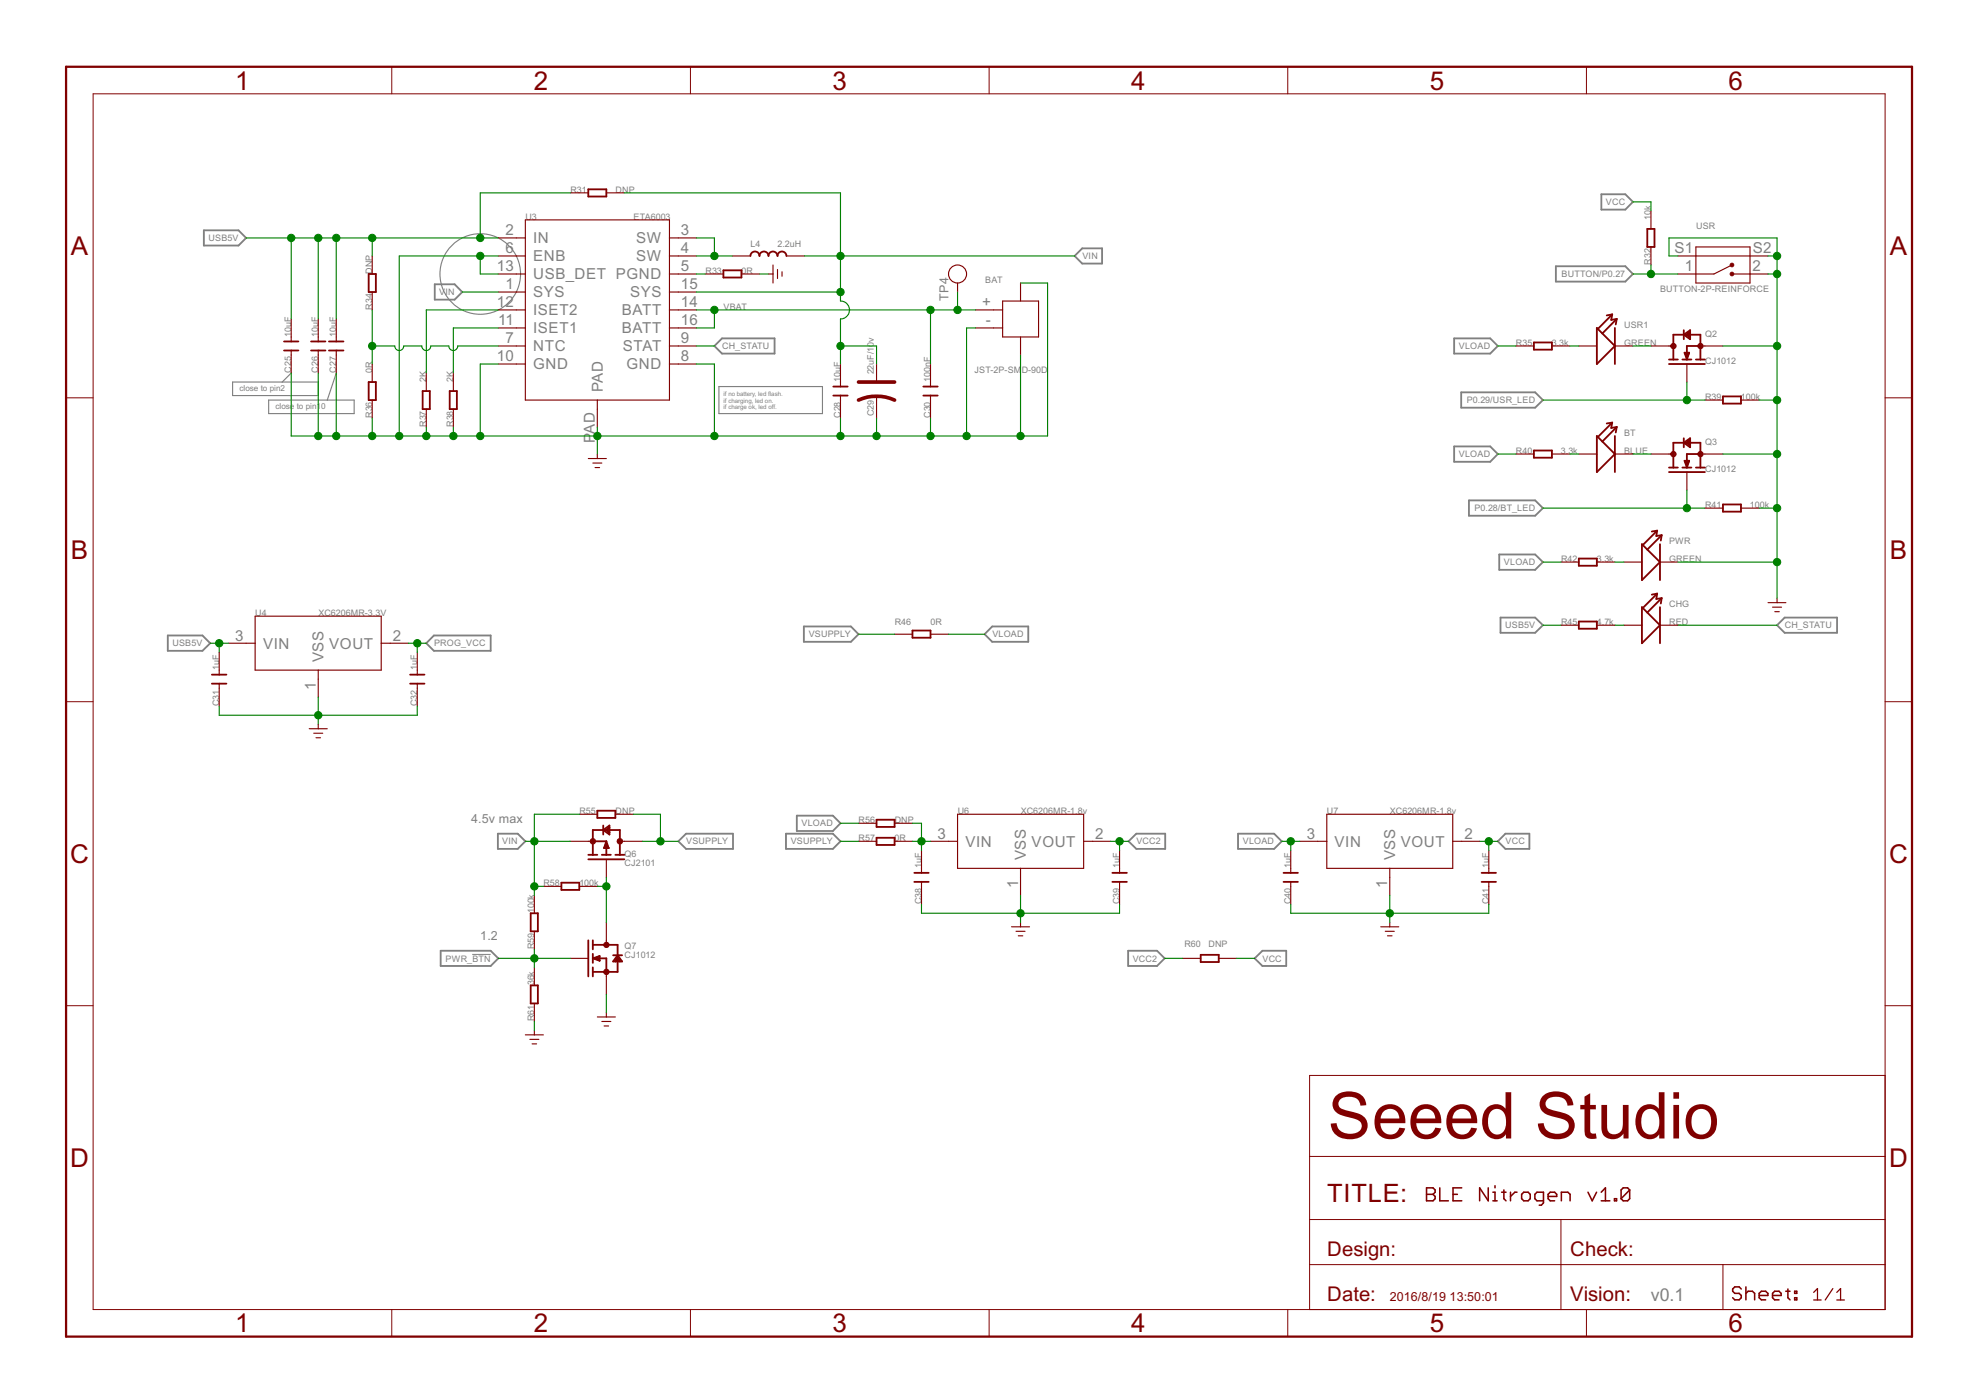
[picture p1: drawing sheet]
<svg xmlns="http://www.w3.org/2000/svg" width="297mm" height="210mm" viewBox="0 0 297 210" stroke-linecap="round" stroke-linejoin="round" font-family="sans-serif">
<g fill="none" stroke="#7f7f7f" stroke-width=".17">
<path d="M34.9 57.4h12.9v2h-12.9zM43.8 56l-1.4 1.4M50.5 56l-1.3 4.1M108 58.1h15.6v4h-15.6zM40.4 60.1h12.8v2h-12.8z"/>
<circle cx="72.2" cy="41.2" r="6.1"/>
</g>
<g fill="none" stroke="#808080" stroke-width=".28">
<path d="M30.6 34.6h5.2l1.2 1.2-1.2 1.1h-5.2zM161.5 38.5l1.1-1.2h3v2.3h-3zM240.6 29.2h3.6l1.1 1.1-1.1 1.2h-3.6zM65.3 42.7h3l1.1 1.2-1.1 1.1h-3zM108.5 50.8h7.9v2.3h-7.9l-1.2-1.1zM218.5 50.8h5.4l1.1 1.2-1.1 1.1h-5.4zM219.5 58.9h11.2l1.1 1.2-1.1 1.2h-11.2zM233.8 40h10.4l1.1 1.2-1.1 1.1h-10.4zM218.5 67.1h5.4l1.1 1.1-1.1 1.2h-5.4zM220.7 75.2h10l1.1 1.1-1.1 1.2h-10zM25.2 95.5h5.2l1.2 1.1-1.2 1.2h-5.2zM65.2 95.5h8.5v2.3h-8.5l-1.1-1.2z"/>
<path d="M120.8 94.1h7l1.2 1.2-1.2 1.1h-7zM149.1 94.1h5.4v2.3h-5.4l-1.2-1.1zM225.3 83.3h5.4l1.1 1.2-1.1 1.1h-5.4zM225.4 92.8h5.3l1.1 1.1-1.1 1.2h-5.3zM268.1 92.8h7.9v2.3h-7.9l-1.1-1.2zM74.8 125.3h3l1.1 1.1-1.1 1.2h-3zM101.9 126.4l1.2-1.1h7v2.3h-7zM118.1 125.3h7l1.2 1.1-1.2 1.2h-7zM119.7 122.6h5.4l1.2 1.1-1.2 1.2h-5.4zM169.6 126.4l1.1-1.1h4.4v2.3h-4.4zM186 125.3h5.4l1.2 1.1-1.2 1.2h-5.4zM225 126.4l1.2-1.1h3.6v2.3h-3.6z"/>
<path d="M66.2 142.9h7.5l1.2 1.1-1.2 1.1h-7.5zM169.5 142.9h4.3l1.2 1.1-1.2 1.1h-4.3zM188.5 144l1.2-1.1h3.6v2.2h-3.6z"/>
</g>
<path d="M71 143.4h2.7" fill="none" stroke="#808080" stroke-width=".15"/>
<g fill="none" stroke="#800000" stroke-width=".15">
<path d="M14 14.1h269.2v182.7h-269.2zM58.9 10v4.1M103.7 10v4.1M148.6 10v4.1M193.5 10v4.1M238.4 10v4.1M9.9 59.8h4.1M283.2 59.8h4.1M9.9 105.4h4.1M283.2 105.4h4.1M9.9 151.1h4.1M283.2 151.1h4.1"/>
<path d="M196.8 173.8h86.4M283.2 161.6h-86.4v35.2M58.9 196.8v4M103.7 196.8v4M148.6 196.8v4M193.5 196.8v4M196.8 190h86.4M196.8 183.2h86.4M234.5 183.2v13.6M238.4 196.8v4M258.9 190v6.8"/>
</g>
<g fill="none" stroke="#800000" stroke-width=".23">
<path d="M214.3 178.5h1l.3 .3v.3l-.3 .4 .3 .3v.3l-.3 .3h-1zM214.3 179.5h1M216.3 178.5v1.9h1.3M218.3 179.5h.7M219.6 178.5h-1.3v1.9h1.3M223.6 178.5v1.9l-1.3-1.9v1.9M224.3 179.1h.3v1.3M224.6 178.2v.3M225.6 179.1h.7M226 178.8v1.3l.3 .3M226.9 179.1v1.3M227.9 179.1h-.3l-.7 .7"/>
<path d="M228.6 179.5l.3-.4h.7l.3 .4v.6l-.3 .3h-.7l-.3-.3zM232.6 179.8h1.3v-.3l-.3-.4h-.7l-.3 .4v.6l.3 .3h.7M238.6 179.1l.6 1.3 .7-1.3M240.6 179.1l.6-.6v1.9M244.9 178.8l-.4-.3h-.6l-.3 .3v1.3M244.9 178.8v1.3l-.4 .3h-.6l-.3-.3M244.9 178.8l-1.3 1.3M224.3 180.4h.6M231.9 180.4h-1l-.3-.3v-.6l.3-.4h1v1.6l-.3 .4h-.3M234.6 180.4v-1.3h1l.3 .4v.9M240.6 180.4h1.3M242.6 180.1h.3v.3h-.3z"/>
<path d="M261.6 193.7l-.3-.3h-.7l-.3 .3v.3l.3 .3h.7l.3 .3v.4l-.3 .3h-.7l-.3-.3M262.3 193.4v1.9M262.3 194.3l.4-.3h.6l.3 .3v1M264.3 194.6h1.3v-.3l-.3-.3h-.7l-.3 .3v.7l.3 .3h.7M266.3 194.6h1.3v-.3l-.3-.3h-.7l-.3 .3v.7l.3 .3h.7M268.3 194h.6M268.6 193.7v1.3l.3 .3M269.6 194h.4v.3h-.4zM269.6 195h.4v.3h-.4z"/>
</g>
<path d="M9.9 10h277.4v190.8h-277.4z" fill="none" stroke="#800000" stroke-width=".34"/>
<path d="M272.5 194.2l.6-.6v1.7M272.5 195.3h1.1M275.4 193.6l-1.2 1.7M276 195.3h1.1M276 194.2l.5-.6v1.7" fill="none" stroke="#800000" stroke-width=".19"/>
<g fill="none" stroke="#800000" stroke-width=".28">
<path d="M88.4 28.4h2.7v1.1h-2.7zM112.8 38.5a.68 .68 0 0 1 .6-.7 .68 .68 0 0 1 .7 .7 .68 .68 0 0 1 .7-.7 .68 .68 0 0 1 .7 .7 .68 .68 0 0 1 .6-.7 .68 .68 0 0 1 .7 .7 .67 .67 0 0 1 .7-.7 .67 .67 0 0 1 .7 .7M247.5 34.4h1.1v2.7h-1.1zM42.7 52.7h2.1M42.7 51.3h2.1M46.7 52.7h2.2M46.7 51.3h2.2M49.4 52.7h2.2M49.4 51.3h2.2M55.4 41.2h1.1v2.7h-1.1zM55.4 57.4h1.1v2.7h-1.1zM63.5 58.8h1.1v2.7h-1.1z"/>
<path d="M67.6 58.8h1v2.7h-1zM108.7 40.6h2.7v1.1h-2.7zM125.2 59.4h2.2M125.2 58.1h2.2M138.7 59.4h2.2M138.7 58.1h2.2M230.5 51.5h2.7v1h-2.7zM239.9 49.3l2.7 2.7-2.7 2.7zM242.2 47.2l-2.1 2.2M242.2 47.2l-.8 .2M242.2 47.2l-.1 .9 .8-.2M242.6 49.3v5.4"/>
<path d="M242.9 47.9l-2.2 2.2M242.9 47.9l-.1 .8M250.8 54h1.3M250.8 54.7h5.4M251.4 54v-3.7h4.1v3.7M252.8 54h1.3M253 50.3l.9-.7v1.4zM253 49.6v1.4M253.1 53l.3 1 .4-1M253.1 53h.7M253.1 53l.3 .7M253.4 50.3l.5 .3"/>
<path d="M253.4 50.3l.4 .3M253.8 50l-.4 .3M253.8 53l-.4 .7M253.8 53l-.5 .5M253.9 50l-.5 .3M254.8 54h1.4M255.5 52h-2.1v1.7M258.9 59.6h2.7v1h-2.7zM230.5 67.7h2.7v1.1h-2.7zM239.9 65.5l2.7 2.7-2.7 2.7zM242.2 63.5l-2.1 2.2M242.2 63.5l-.8 .1"/>
<path d="M242.2 63.5l-.1 .8 .8-.1M242.6 65.5v5.4M242.9 64.2l-2.2 2.1M242.9 64.2l-.1 .8M249 79.7l-2.2 2.2M249 79.7l-.8 .2M249 79.7l-.1 .8 .8-.1M250.8 70.3h1.3M250.8 70.9h5.4M251.4 70.3v-3.8h4.1v3.8M252.8 70.3h1.3M253 66.5l.9-.7v1.4z"/>
<path d="M253 65.8v1.4M253.1 69.2l.3 1.1 .4-1.1M253.1 69.2h.7M253.1 69.2l.3 .7M253.4 66.5l.5 .4M253.4 66.5l.4 .4M253.8 66.2l-.4 .3M253.8 69.2l-.4 .7M253.8 69.2l-.5 .5M253.9 66.2l-.5 .3M254.8 70.3h1.4M255.5 68.2h-2.1v1.7"/>
<path d="M258.9 75.8h2.7v1.1h-2.7zM137.1 94.7h2.7v1.1h-2.7zM237.2 83.9h2.7v1.1h-2.7zM237.2 93.4h2.7v1.1h-2.7zM246.7 81.8l2.7 2.7-2.7 2.7zM246.7 91.2l2.7 2.7-2.7 2.7zM249 89.2l-2.2 2.2M249 89.2l-.8 .1M249 89.2l-.1 .8 .8-.1M249.4 81.8v5.4M249.4 91.2v5.4M249.7 80.4l-2.2 2.2"/>
<path d="M249.7 80.4l-.2 .8M249.7 89.9l-2.2 2.1M249.7 89.9l-.2 .8M31.8 102.7h2.2M31.8 101.4h2.2M61.6 102.7h2.2M61.6 101.4h2.2M79.7 137.2h1.1v2.7h-1.1zM84.3 132.6h2.7v1.1h-2.7zM88.4 128.4h1.3M88.4 129.1h5.4M89.1 128.4v-3.7h4v3.7"/>
<path d="M89.1 126.4h2M89.7 121.8h2.8v1.1h-2.8zM90.4 128.4h1.4M90.6 124.7l1-.7v1.4zM90.6 124v1.4M90.8 127.4h.6M91 127l.4 .4M91.1 126.7v1.7M91.1 126.4l.3 1M91.1 126.4l-.3 1M91.1 126.7l-.3 .7M91.1 126.7l.3 .7"/>
<path d="M91.1 124.7l.5 .4M91.1 124.7l.3 .4M91.4 124.4l-.3 .3M91.6 124.4l-.5 .3M92.5 128.4h1.3M131.7 125.9h2.7v1.1h-2.7zM131.7 123.2h2.7v1h-2.7zM137.4 132.5h2.1M137.4 131.1h2.1M167.1 132.5h2.2M167.1 131.1h2.2M192.8 132.5h2.2"/>
<path d="M192.8 131.1h2.2M222.6 132.5h2.2M222.6 131.1h2.2M79.7 148.1h1.1v2.7h-1.1zM88.4 141.3v5.4M89.1 141.3v1.3M89.1 143.3v1.4M89.1 145.4v1.3M89.1 142h3.7v4h-3.7M89.4 144h1.7v2M89.4 144l.7 .3M89.6 143.9l.5 .4"/>
<path d="M90.1 143.7l-1 .3 1 .3M90.1 143.7v.6M90.1 143.7l-.7 .3M92.1 143.5h1.4M92.8 143.5l.7 1h-1.4zM92.8 144l.3 .5M92.8 144l-.3 .5M92.8 144l.3 .3M92.8 144l-.3 .3M180.4 143.5h2.7v1h-2.7z"/>
</g>
<g fill="none" stroke="#800000" stroke-width=".17">
<path d="M55.9 38.5v2.7M74.9 35.8h4M74.9 38.5h4M78.9 33h21.7v27.1h-21.7zM85.7 29h2.7M91.1 29h2.7M100.6 35.8h4M100.6 38.5h4M110 38.5h2.8M116.1 39.8v2.7M118.2 38.5h2.7M248.1 31.7v2.7"/>
<path d="M248.1 37.1v2.7M252.1 38.5h13.5M254.8 37.1h8.1v5.4h-8.1zM260.2 39.8l-2.7 1.4h-5.4M43.8 47.9v3.4M43.8 52.7v3.3M47.8 47.9v3.4M47.8 52.7v3.3M50.5 47.9v3.4M50.5 52.7v3.3M55.9 43.9v2.7M55.9 54.7v2.7"/>
<path d="M64.1 56v2.8M68.1 56v2.8M74.9 52h4M74.9 41.2h4M74.9 54.7h4M74.9 49.3h4M74.9 43.9h4M74.9 46.6h4M100.6 52h4M100.6 41.2h4M100.6 54.7h4M100.6 49.3h4"/>
<path d="M100.6 43.9h4M100.6 46.6h4M106 41.2h2.7M111.4 41.2h2.7M115.5 41.2h.6M116.8 40.5v1.3M117.5 40.8v.7M126.3 54.7v3.4M126.3 59.4v3.4M131.7 54.7v2.7M131.7 59.4v3.4M139.8 54.7v3.4"/>
<path d="M139.8 59.4v3.4M143.9 42.5v1.4M146.6 49.3h4M146.6 46.6h4M150.6 45.2h5.4v5.4h-5.4zM153.3 42.5v2.7M153.3 50.6v2.7M227.8 52h2.7M233.2 52h2.7M237.2 52h2.7M242.6 52h2.7M248.1 52h3.3"/>
<path d="M253.4 54.7v2.7M255.5 52h3.4M260.2 41.2h5.4M55.9 60.1v2.7M64.1 61.5v2.7M68.1 61.5v2.7M88.4 68.9h2.7M89.1 69.6h1.3M89.4 70.3h.7M89.7 60.1v4.1M89.7 68.2v.7M227.8 68.2h2.7"/>
<path d="M233.2 68.2h2.7M237.2 68.2h2.7M242.6 68.2h2.7M248.1 68.2h3.3M253.4 70.9v2.7M255.5 68.2h3.4M256.2 60.1h2.7M256.2 76.3h2.7M261.6 60.1h2.7M261.6 76.3h2.7M32.9 98v3.4M34.3 96.6h4"/>
<path d="M38.3 92.6h19v8.1h-19zM57.3 96.6h4M62.7 98v3.4M134.4 95.3h2.7M139.8 95.3h2.7M234.5 84.5h2.7M234.5 93.9h2.7M239.9 84.5h2.7M239.9 93.9h2.7M244 84.5h2.7M244 93.9h2.7M249.4 84.5h2.7"/>
<path d="M249.4 93.9h2.7M265.6 90.6h2.7M266.3 91.2h1.4M266.7 91.9h.6M267 89.9v.7M32.9 102.7v3.4M46.5 109.5h2.7M47.1 110.2h1.4M47.5 110.8h.7M47.8 100.7v4.1M47.8 108.8v.7M62.7 102.7v3.4"/>
<path d="M80.3 134.5v2.7M80.3 139.9v2.7M81.6 133.2h2.7M85.7 126.4h3.4M87 122.3h2.7M87 133.2h2.7M91.1 126.4v.3M91.1 129.1v2.7M91.1 138.6v3.4M92.5 122.3h2.7M93.1 126.4h3.4M129 126.4h2.7"/>
<path d="M129 123.7h2.7M134.4 126.4h2.7M134.4 123.7h2.7M138.5 127.8v3.3M138.5 132.5v3.4M139.8 126.4h4.1M143.9 122.3h18.9v8.2h-18.9zM152 139.3h2.7M152.7 139.9h1.3M153.3 130.5v4M153.3 138.6v.7M162.8 126.4h4.1"/>
<path d="M168.2 127.8v3.3M168.2 132.5v3.4M193.9 127.8v3.3M193.9 132.5v3.4M195.3 126.4h4M199.3 122.3h19v8.2h-19zM207.5 139.3h2.7M208.1 139.9h1.4M208.8 130.5v4M208.8 138.6v.7M218.3 126.4h4M223.7 127.8v3.3"/>
<path d="M223.7 132.5v3.4M78.9 155.5h2.7M79.6 156.2h1.4M79.9 156.8h.7M80.3 145.4v2.7M80.3 150.8v2.7M80.3 154.8v.7M85.7 144h2.7M89.7 152.8h2.8M90.4 153.5h1.4M90.8 154.2h.6M91.1 146v3.4"/>
<path d="M91.1 152.1v.7M153 140.6h.7M177.7 144h2.7M183.1 144h2.7M208.5 140.6h.6"/>
<circle cx="143.9" cy="41.2" r="1.35"/>
</g>
<g fill="#800000" stroke="#800000" stroke-width=".15">
<path d="M92.8 126.2a.4 .4 0 0 1 .6-.1 .4 .4 0 0 1-.1 .6 .4 .4 0 0 1-.6-.3h.3l.1-.1 .2 .2h-.2l-.1-.1h-.3z" fill-rule="evenodd"/>
<path d="M88.7 126.2a.4 .4 0 0 1 .7 0 .4 .4 0 0 1-.2 .6 .4 .4 0 0 1-.5-.4h.2l.2-.1 .1 .1-.1 .1-.4-.1z" fill-rule="evenodd"/>
<path d="M90.8 141.8a.4 .4 0 0 1 .6 0 .4 .4 0 0 1-.2 .6 .4 .4 0 0 1-.5-.4h.3l.1-.2 .1 .2-.1 .1-.1-.1h-.3z" fill-rule="evenodd"/>
<path d="M90.8 145.8a.4 .4 0 0 1 .6 0 .4 .4 0 0 1-.2 .6 .4 .4 0 0 1-.5-.4h.3v-.1l.2 .1v.2l-.5-.2z" fill-rule="evenodd"/>
<path d="M251.1 51.8a.41 .41 0 0 1 .7 0 .41 .41 0 0 1-.3 .6 .41 .41 0 0 1-.5-.4h.3l.1-.1 .2 .1-.2 .1-.1-.1h-.3z" fill-rule="evenodd"/>
<path d="M255.1 51.8a.4 .4 0 0 1 .7 0 .4 .4 0 0 1-.2 .6 .4 .4 0 0 1-.5-.4h.3l.1-.1 .1 .1-.1 .1-.1-.1h-.3z" fill-rule="evenodd"/>
<path d="M251.1 68a.41 .41 0 0 1 .7 0 .41 .41 0 0 1-.3 .6 .41 .41 0 0 1-.5-.4h.3l.1-.1 .1 .2-.1 .1-.1-.2h-.3z" fill-rule="evenodd"/>
<path d="M255.1 68a.4 .4 0 0 1 .7 0 .4 .4 0 0 1-.2 .6 .4 .4 0 0 1-.5-.4h.3l.1-.1 .1 .2-.1 .1-.1-.2h-.3z" fill-rule="evenodd"/>
<circle cx="260.2" cy="39.8" r=".28"/>
<circle cx="260.2" cy="41.2" r=".28"/>
</g>
<path d="M129 57.4h5.4M129 60.1a6.7 6.7 0 0 1 5.4 0" fill="none" stroke="#800000" stroke-width=".55"/>
<g fill="none" stroke="#008000" stroke-width=".17">
<path d="M37 35.8h37.9M43.8 35.8v12.1M47.8 35.8v12.1M50.5 35.8v12.1M55.9 35.8v2.7M72.2 38.5v2.7h2.7M74.9 38.5h-14.9v27M85.7 29h-13.5v6.8M93.8 29h32.5v16.2a1.34 1.34 0 0 1 1.3 1.4 1.34 1.34 0 0 1-1.3 1.3v6.8M104.6 38.5h5.4M104.6 35.8h2.7v2.7M120.9 38.5h40.6"/>
<path d="M245.3 30.3h2.8v1.4M248.1 39.8v1.4M252.1 38.5h-1.3v-2.7h16.2v54.1M265.6 38.5h1.4M47.8 56v9.5M50.5 56v9.5M55.9 52h3.4a.68 .68 0 0 0 .7 .7 .68 .68 0 0 0 .7-.7h2.7a.68 .68 0 0 0 .7 .7 .68 .68 0 0 0 .6-.7h2.7a.67 .67 0 0 0 .7 .7 .67 .67 0 0 0 .7-.7h6.1M55.9 46.6v8.1M69.4 43.9h5.5M74.9 54.7h-2.7v10.8M74.9 49.3h-6.8v6.7M74.9 46.6h-10.8v9.4"/>
<path d="M104.6 52h2.7M104.6 41.2h1.4M104.6 54.7h2.7v10.8M104.6 46.6h42M104.6 43.9h21.7M107.3 46.6v2.7h-2.7M114.1 41.2h1.4M126.3 52h5.4v2.7M139.8 46.6v8.1M143.9 43.9v2.7M146.6 49.3h-1.4v16.2M153.3 53.3v12.2"/>
<path d="M153.3 42.5h4.1v23h-113.6v-9.5M225 52h2.8M235.9 52h1.3M245.3 52h2.8M245.3 41.2h6.8M253.4 57.4v2.7M258.9 52h8.1M265.6 41.2h1.4M55.9 62.8v2.7M64.1 64.2v1.3M68.1 64.2v1.3M89.7 64.2v4"/>
<path d="M126.3 62.8v2.7M131.7 62.8v2.7M139.8 62.8v2.7M225 68.2h2.8M231.8 76.3h24.4M231.8 60.1h24.4M235.9 68.2h1.3M245.3 68.2h2.8M253.4 73.6v2.7M258.9 68.2h8.1M264.3 76.3h2.7M264.3 60.1h2.7"/>
<path d="M31.6 96.6h2.7M32.9 96.6v1.4M61.3 96.6h2.8M62.7 96.6v1.4M129 95.3h5.4M142.5 95.3h5.4M231.8 84.5h2.7M231.8 93.9h2.7M242.6 84.5h1.4M242.6 93.9h1.4M252.1 84.5h14.9M252.1 93.9h14.9"/>
<path d="M32.9 106.1v1.4h29.8v-1.4M47.8 104.8v4M78.9 126.4h6.8M80.3 133.2h1.3M87 122.3h-6.7v12.2M89.7 133.2h1.4M91.1 131.8v6.8M95.2 122.3h4v4.1M96.5 126.4h5.4M126.3 126.4h2.7M126.3 123.7h2.7M137.1 123.7h1.4v4.1"/>
<path d="M137.1 126.4h2.7M138.5 135.9v1.3h29.7v-1.3M153.3 134.5v4.1M166.9 126.4h2.7M168.2 126.4v1.4M192.6 126.4h2.7M193.9 126.4v1.4M193.9 135.9v1.3h29.8v-1.3M208.8 134.5v4.1M222.3 126.4h2.7M223.7 126.4v1.4M74.9 144h10.8"/>
<path d="M80.3 142.6v2.8M80.3 153.5v1.3M91.1 149.4v2.7M175 144h2.7M185.8 144h2.7"/>
</g>
<g fill="#008000" stroke="#008000" stroke-width=".15">
<circle cx="267" cy="68.2" r=".55"/>
<circle cx="267" cy="84.5" r=".55"/>
<circle cx="267" cy="38.5" r=".55"/>
<circle cx="267" cy="41.2" r=".55"/>
<circle cx="267" cy="52" r=".55"/>
<circle cx="267" cy="76.3" r=".55"/>
<circle cx="267" cy="60.1" r=".55"/>
<circle cx="208.8" cy="137.2" r=".55"/>
<circle cx="153.3" cy="137.2" r=".55"/>
<circle cx="107.3" cy="65.5" r=".55"/>
<circle cx="145.2" cy="65.5" r=".55"/>
<circle cx="153.3" cy="65.5" r=".55"/>
<circle cx="89.7" cy="65.5" r=".55"/>
<circle cx="72.2" cy="65.5" r=".55"/>
<circle cx="60" cy="65.5" r=".55"/>
<circle cx="72.2" cy="38.5" r=".55"/>
<circle cx="126.3" cy="65.5" r=".55"/>
<circle cx="139.8" cy="65.5" r=".55"/>
<circle cx="55.9" cy="65.5" r=".55"/>
<circle cx="64.1" cy="65.5" r=".55"/>
<circle cx="68.1" cy="65.5" r=".55"/>
<circle cx="50.5" cy="65.5" r=".55"/>
<circle cx="131.7" cy="65.5" r=".55"/>
<circle cx="47.8" cy="65.5" r=".55"/>
<circle cx="47.8" cy="107.5" r=".55"/>
<circle cx="55.9" cy="35.8" r=".55"/>
<circle cx="43.8" cy="35.8" r=".55"/>
<circle cx="50.5" cy="35.8" r=".55"/>
<circle cx="72.2" cy="35.8" r=".55"/>
<circle cx="47.8" cy="35.8" r=".55"/>
<circle cx="32.9" cy="96.6" r=".55"/>
<circle cx="80.3" cy="144" r=".55"/>
<circle cx="223.7" cy="126.4" r=".55"/>
<circle cx="168.2" cy="126.4" r=".55"/>
<circle cx="107.3" cy="38.5" r=".55"/>
<circle cx="107.3" cy="46.6" r=".55"/>
<circle cx="139.8" cy="46.6" r=".55"/>
<circle cx="143.9" cy="46.6" r=".55"/>
<circle cx="55.9" cy="52" r=".55"/>
<circle cx="248.1" cy="41.2" r=".55"/>
<circle cx="253.4" cy="76.3" r=".55"/>
<circle cx="253.4" cy="60.1" r=".55"/>
<circle cx="91.1" cy="133.2" r=".55"/>
<circle cx="99.2" cy="126.4" r=".55"/>
<circle cx="62.7" cy="96.6" r=".55"/>
<circle cx="126.3" cy="43.9" r=".55"/>
<circle cx="126.3" cy="38.5" r=".55"/>
<circle cx="126.3" cy="52" r=".55"/>
<circle cx="80.3" cy="126.4" r=".55"/>
<circle cx="80.3" cy="133.2" r=".55"/>
<circle cx="193.9" cy="126.4" r=".55"/>
<circle cx="138.5" cy="126.4" r=".55"/>
</g>
<text font-size="10.9" fill="#800000" x="199.5" y="171.1">Seeed Studio</text>
<g font-size="4.4" fill="#800000">
<text x="35.3" y="13.4">1</text>
<text x="80.2" y="13.4">2</text>
<text x="125.1" y="13.4">3</text>
<text x="170" y="13.4">4</text>
<text x="214.8" y="13.4">5</text>
<text x="259.7" y="13.4">6</text>
<text x="10.6" y="38.3">A</text>
<text x="283.9" y="38.3">A</text>
<text x="10.6" y="84">B</text>
<text x="283.9" y="84">B</text>
<text x="10.5" y="129.6">C</text>
<text x="283.8" y="129.6">C</text>
<text x="10.5" y="175.3">D</text>
<text x="283.8" y="175.3">D</text>
<text x="35.3" y="200.2">1</text>
<text x="80.2" y="200.2">2</text>
<text x="125.1" y="200.2">3</text>
<text x="170" y="200.2">4</text>
<text x="214.8" y="200.2">5</text>
<text x="259.7" y="200.2">6</text>
</g>
<text font-size="4.3" fill="#800000" x="199.4" y="180.5">TITLE:</text>
<g font-size="3.4" fill="#800000">
<text x="199.4" y="188.7">Design:</text>
<text x="235.9" y="188.7">Check:</text>
<text x="199.4" y="195.4">Date:</text>
<text x="235.9" y="195.4">Vision:</text>
</g>
<text font-size="3" fill="#7f7f7f" x="248" y="195.4">v0.1</text>
<g font-size="2.5" fill="#808080">
<text x="75.9" y="35.4">2</text>
<text x="102.3" y="35.4">3</text>
<text x="74.7" y="40.8">13</text>
<text x="75.9" y="38.1">6</text>
<text x="80.1" y="39.3">ENB</text>
<text x="80.1" y="36.6">IN</text>
<text x="80.1" y="42">USB_DET PGND</text>
<text x="95.6" y="36.6">SW</text>
<text x="95.6" y="39.3">SW</text>
<text x="102.3" y="40.8">5</text>
<text x="102.3" y="38.1">4</text>
<text x="251.6" y="38.1">S1</text>
<text x="253.2" y="40.8">1</text>
<text x="263.3" y="40.8">2</text>
<text x="263.3" y="38.1">S2</text>
<text x="74.7" y="46.2">12</text>
<text x="75.9" y="43.5">1</text>
<text x="80.1" y="47.4">ISET2</text>
<text x="80.1" y="44.7">SYS</text>
<text x="93.4" y="47.4">BATT</text>
<text x="94.7" y="44.7">SYS</text>
<text x="102.3" y="46.2">14</text>
<text x="102.3" y="43.5">15</text>
<text x="147.6" y="46.2">+</text>
<text x="74.8" y="48.9">11</text>
<text x="75.9" y="51.6">7</text>
<text x="80.1" y="50.1">ISET1</text>
<text x="80.1" y="52.8">NTC</text>
<text x="93.4" y="50.1">BATT</text>
<text x="93.6" y="52.8">STAT</text>
<text x="102.3" y="48.9">16</text>
<text x="102.3" y="51.6">9</text>
<text x="148.1" y="48.9">-</text>
<text x="74.7" y="54.3">10</text>
<text x="80.1" y="55.5">GND</text>
<text x="90.6" y="58.9" transform="rotate(-90 90.6 58.9)">PAD</text>
<text x="94.1" y="55.5">GND</text>
<text x="102.3" y="54.3">8</text>
<text x="89.4" y="65.1" transform="rotate(-90 89.4 65.1)">AD</text>
<text x="89.4" y="66.6" transform="rotate(-90 89.4 66.6)">P</text>
<text x="35.3" y="96.3">3</text>
<text x="39.5" y="97.5">VIN</text>
<text x="48.6" y="99.5" transform="rotate(-90 48.6 99.5)">VSS</text>
<text x="49.5" y="97.5">VOUT</text>
<text x="59" y="96.3">2</text>
<text x="47.4" y="103.7" transform="rotate(-90 47.4 103.7)">1</text>
<text x="140.9" y="126">3</text>
<text x="145" y="127.2">VIN</text>
<text x="154.2" y="129.3" transform="rotate(-90 154.2 129.3)">VSS</text>
<text x="155" y="127.2">VOUT</text>
<text x="164.5" y="126">2</text>
<text x="196.3" y="126">3</text>
<text x="200.5" y="127.2">VIN</text>
<text x="209.6" y="129.3" transform="rotate(-90 209.6 129.3)">VSS</text>
<text x="210.5" y="127.2">VOUT</text>
<text x="220" y="126">2</text>
<text x="153" y="133.5" transform="rotate(-90 153 133.5)">1</text>
<text x="208.4" y="133.5" transform="rotate(-90 208.4 133.5)">1</text>
</g>
<text font-size="2.1" fill="#808080" x="142.5" y="45.2" transform="rotate(-90 142.5 45.2)">TP4</text>
<g font-size="2.1" fill="#7f7f7f">
<text x="70.8" y="123.7">4.5v max</text>
<text x="72.2" y="141.3">1.2</text>
</g>
<g font-size="2.1" fill="#800000">
<text x="208.8" y="195.4">2016/8/19</text>
<text x="217.8" y="195.4">13:50:01</text>
</g>
<g font-size="1.5" fill="#808080">
<text x="85.7" y="29">R31</text>
<text x="92.5" y="29">DNP</text>
<text x="79" y="33">U3</text>
<text x="95.2" y="33">ETA6003</text>
<text x="241.3" y="30.8">VCC</text>
<text x="248" y="33" transform="rotate(-90 248 33)">10k</text>
<text x="254.8" y="34.4">USR</text>
<text x="31.3" y="36.2">USB5V</text>
<text x="55.9" y="41.1" transform="rotate(-90 55.9 41.1)">DNP</text>
<text x="106" y="41.2">R33</text>
<text x="111.4" y="41.2">0R</text>
<text x="112.8" y="37.1">L4</text>
<text x="116.8" y="37.1">2.2uH</text>
<text x="162.6" y="38.9">VIN</text>
<text x="234.6" y="41.6">BUTTON/P0.27</text>
<text x="248" y="39.8" transform="rotate(-90 248 39.8)">R32</text>
<text x="55.9" y="46.6" transform="rotate(-90 55.9 46.6)">R34</text>
<text x="66" y="44.3">VIN</text>
<text x="108.7" y="46.6">VBAT</text>
<text x="148" y="42.5">BAT</text>
<text x="249.4" y="43.9">BUTTON-2P-REINFORCE</text>
<text x="43.8" y="50.6" transform="rotate(-90 43.8 50.6)">10uF</text>
<text x="47.8" y="50.6" transform="rotate(-90 47.8 50.6)">10uF</text>
<text x="50.5" y="50.6" transform="rotate(-90 50.5 50.6)">10uF</text>
<text x="108.5" y="52.5">CH_STATU</text>
<text x="219.2" y="52.5">VLOAD</text>
<text x="227.8" y="52">R35</text>
<text x="233.2" y="52">3.3k</text>
<text x="244" y="52">GREEN</text>
<text x="244" y="49.3">USR1</text>
<text x="256.2" y="50.6">Q2</text>
<text x="43.8" y="56" transform="rotate(-90 43.8 56)">C25</text>
<text x="47.8" y="56" transform="rotate(-90 47.8 56)">C26</text>
<text x="50.5" y="56" transform="rotate(-90 50.5 56)">C27</text>
<text x="55.9" y="56" transform="rotate(-90 55.9 56)">0R</text>
<text x="64" y="57.4" transform="rotate(-90 64 57.4)">2K</text>
<text x="68.1" y="57.4" transform="rotate(-90 68.1 57.4)">2K</text>
<text x="126.3" y="57.4" transform="rotate(-90 126.3 57.4)">10uF</text>
<text x="131.3" y="56.3" transform="rotate(-90 131.3 56.3)">22uF/10v</text>
<text x="139.8" y="57.4" transform="rotate(-90 139.8 57.4)">100nF</text>
<text x="146.4" y="56">JST-2P-SM</text>
<text x="153.5" y="56">D-90D</text>
<text x="256.2" y="54.7">CJ1012</text>
<text x="55.9" y="62.8" transform="rotate(-90 55.9 62.8)">R36</text>
<text x="64" y="64.1" transform="rotate(-90 64 64.1)">R37</text>
<text x="68.1" y="64.1" transform="rotate(-90 68.1 64.1)">R38</text>
<text x="126.3" y="62.8" transform="rotate(-90 126.3 62.8)">C28</text>
<text x="131.3" y="62.6" transform="rotate(-90 131.3 62.6)">C29</text>
<text x="139.8" y="62.8" transform="rotate(-90 139.8 62.8)">C30</text>
<text x="220.4" y="60.6">P0.29/USR_LED</text>
<text x="244" y="65.5">BT</text>
<text x="256.2" y="60.1">R39</text>
<text x="261.6" y="60.1">100k</text>
<text x="219.2" y="68.7">VLOAD</text>
<text x="227.8" y="68.2">R40</text>
<text x="234.5" y="68.2">3.3k</text>
<text x="244" y="68.2">BLUE</text>
<text x="256.2" y="70.9">CJ1012</text>
<text x="256.2" y="66.9">Q3</text>
<text x="221.5" y="76.8">P0.28/BT_LED</text>
<text x="256.2" y="76.3">R41</text>
<text x="262.9" y="76.3">100k</text>
<text x="250.8" y="81.8">PWR</text>
<text x="226" y="84.9">VLOAD</text>
<text x="234.5" y="84.5">R42</text>
<text x="239.9" y="84.5">3.3k</text>
<text x="250.8" y="84.5">GREEN</text>
<text x="38.4" y="92.6">U4</text>
<text x="47.8" y="92.6">XC6206MR-3.3V</text>
<text x="121.5" y="95.8">VSUPPLY</text>
<text x="134.4" y="93.9">R46</text>
<text x="139.8" y="93.9">0R</text>
<text x="149.1" y="95.8">VLOAD</text>
<text x="226.2" y="94.4">USB5V</text>
<text x="234.5" y="93.9">R45</text>
<text x="239.9" y="93.9">4.7k</text>
<text x="250.8" y="93.9">RED</text>
<text x="250.8" y="91.2">CHG</text>
<text x="268.2" y="94.4">CH_STATU</text>
<text x="25.9" y="97.1">USB5V</text>
<text x="32.9" y="100.7" transform="rotate(-90 32.9 100.7)">1uF</text>
<text x="62.7" y="100.7" transform="rotate(-90 62.7 100.7)">1uF</text>
<text x="65.2" y="97.1">PROG_VCC</text>
<text x="32.9" y="106.1" transform="rotate(-90 32.9 106.1)">C31</text>
<text x="62.7" y="106.1" transform="rotate(-90 62.7 106.1)">C32</text>
<text x="87.1" y="122.3">R55</text>
<text x="92.5" y="122.3">DNP</text>
<text x="120.4" y="124.2">VLOAD</text>
<text x="129" y="123.7">R56</text>
<text x="134.4" y="123.7">DNP</text>
<text x="143.9" y="122.3">U6</text>
<text x="153.4" y="122.3">XC6206MR-1.8v</text>
<text x="199.4" y="122.3">U7</text>
<text x="208.8" y="122.3">XC6206MR-1.8v</text>
<text x="75.5" y="126.9">VIN</text>
<text x="93.8" y="130.1">CJ2101</text>
<text x="93.8" y="128.7">Q6</text>
<text x="103.1" y="126.9">VSUPPLY</text>
<text x="118.8" y="126.9">VSUPPLY</text>
<text x="129" y="126.4">R57</text>
<text x="134.4" y="126.4">0R</text>
<text x="138.5" y="130.5" transform="rotate(-90 138.5 130.5)">1uF</text>
<text x="168.2" y="130.5" transform="rotate(-90 168.2 130.5)">1uF</text>
<text x="170.7" y="126.9">VCC2</text>
<text x="186.7" y="126.9">VLOAD</text>
<text x="193.9" y="130.5" transform="rotate(-90 193.9 130.5)">1uF</text>
<text x="223.7" y="130.5" transform="rotate(-90 223.7 130.5)">1uF</text>
<text x="226.2" y="126.9">VCC</text>
<text x="80.3" y="137.2" transform="rotate(-90 80.3 137.2)">100k</text>
<text x="81.7" y="133.2">R58</text>
<text x="87" y="133.2">100k</text>
<text x="138.5" y="135.9" transform="rotate(-90 138.5 135.9)">C38</text>
<text x="168.2" y="135.9" transform="rotate(-90 168.2 135.9)">C39</text>
<text x="193.9" y="135.9" transform="rotate(-90 193.9 135.9)">C40</text>
<text x="223.7" y="135.9" transform="rotate(-90 223.7 135.9)">C41</text>
<text x="80.3" y="142.6" transform="rotate(-90 80.3 142.6)">R59</text>
<text x="93.8" y="144">CJ1012</text>
<text x="93.8" y="142.6">Q7</text>
<text x="177.9" y="142.2">R60</text>
<text x="181.6" y="142.2">DNP</text>
<text x="66.9" y="144.5">PWR_BTN</text>
<text x="80.3" y="148.1" transform="rotate(-90 80.3 148.1)">36k</text>
<text x="170.2" y="144.5">VCC2</text>
<text x="189.7" y="144.5">VCC</text>
<text x="80.3" y="153.4" transform="rotate(-90 80.3 153.4)">R61</text>
</g>
<g font-size="1.4" fill="#7f7f7f">
<text x="36" y="58.8">close to pin2</text>
<text x="41.4" y="61.5">close to pin10</text>
</g>
<g font-size="1" fill="#7f7f7f">
<text x="108.7" y="59.5">if no battery, led flash.</text>
<text x="108.7" y="60.5">if charging, led on.</text>
<text x="108.7" y="61.5">if charge ok, led off.</text>
</g>
</svg>
